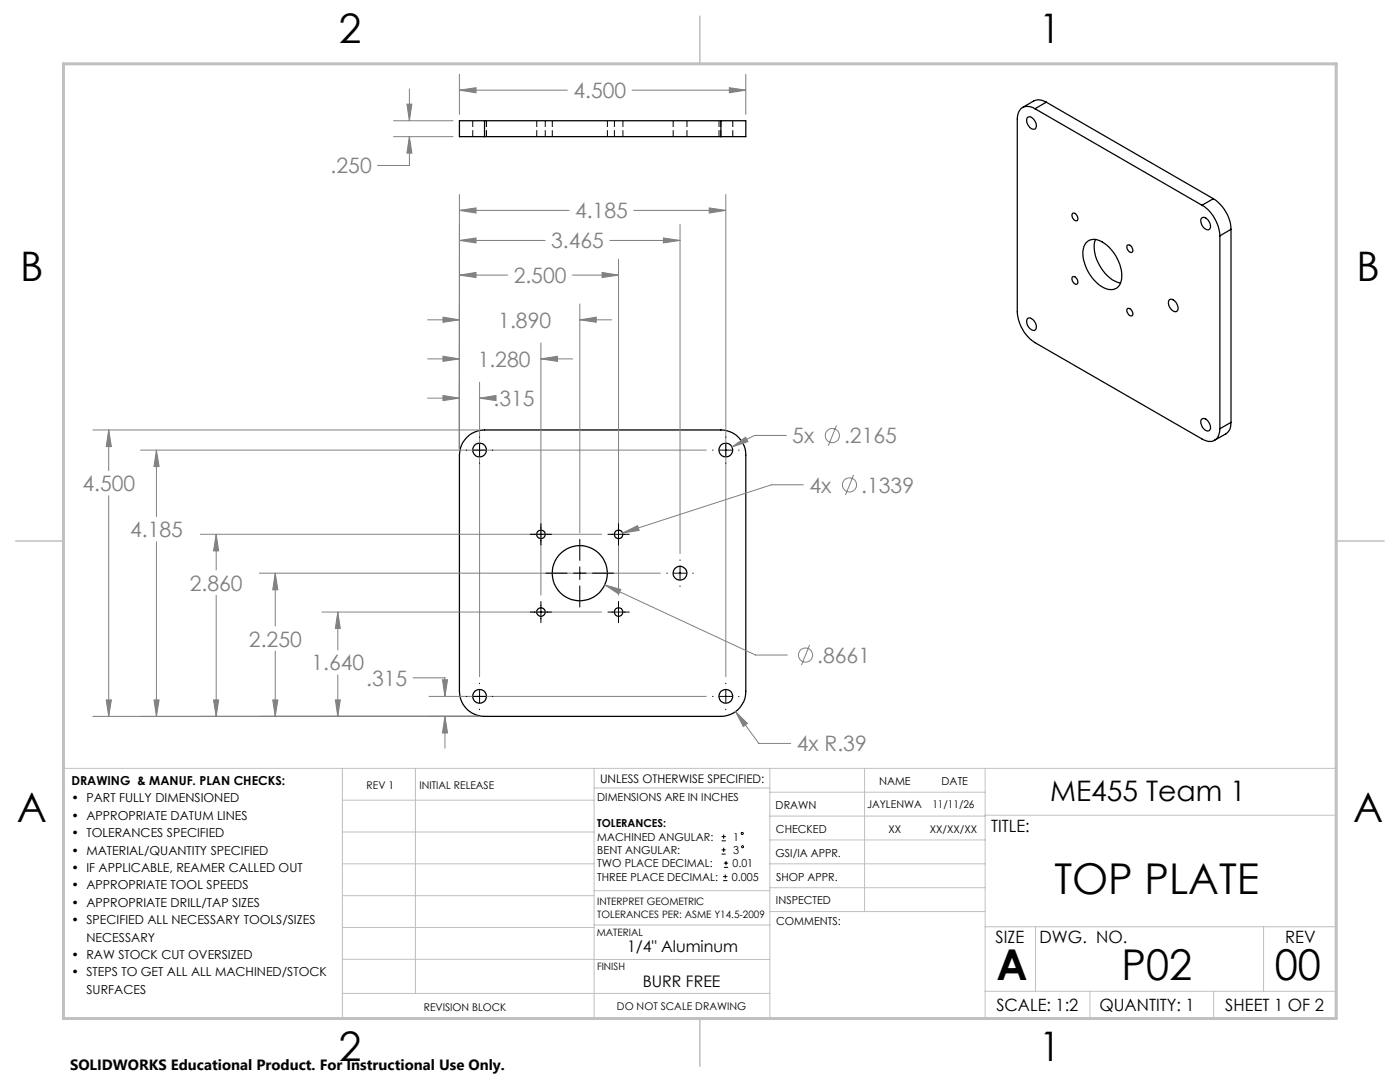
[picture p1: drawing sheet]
<svg xmlns="http://www.w3.org/2000/svg" width="279mm" height="216mm" viewBox="0 0 279 216" stroke-linecap="round" stroke-linejoin="round" font-family="sans-serif">
<g fill="none" stroke="#000" stroke-width=".2" stroke-dasharray="1.3 .6" stroke-linecap="butt">
<path d="M94.3 24.1v3.1M96.7 27.2v-3.1M97.1 27.2v-3.1M107.1 24.1v3.1M108.8 27.2v-3.1M110.2 24.1v3.1M121.2 27.2v-3.1M122.6 24.1v3.1M124.3 27.2v-3.1M134.3 24.1v3.1M137.1 27.2v-3.1M143.5 24.1v3.1"/>
<path d="M143.9 24.1v3.1M146.2 27.2v-3.1"/>
</g>
<g fill="none" stroke="#000" stroke-width=".25">
<path d="M96.7 24.1h-5v3.2h5M96.7 24.1v3.2M96.7 24.1h47.2M96.7 27.3h47.2M143.9 24.1h4.9v3.2h-4.9M143.9 24.1v3.2M205 23.5a1.22 1.22 0 0 1 1.7 .9l.1 .6a.7 .7 0 0 1-.5 .8 .7 .7 0 0 1-.8-.4l-.5-.9-.1-.6zM206.6 21.7a2.16 2.16 0 0 0-2.5-.2 2.16 2.16 0 0 0-1.1 2.2v38.5a8 8 0 0 0 3.6 6.2l33.3 19.2a2.1 2.1 0 0 0 3.3-.6l.3-1.5M206.6 21.7l33.3 19.3M208.8 20.4l-.4-.2a2.34 2.34 0 0 0-2.1-.1l-2.2 1.3M208.8 20.4l-2.2 1.3M208.8 20.4l33.3 19.3"/>
<path d="M242.1 39.7a7.8 7.8 0 0 1 3.6 6.1M242.1 39.7l-2.2 1.3M214 55.2a.92 .92 0 0 1 .9 .5 .92 .92 0 0 1 0 1 1.09 1.09 0 0 1-.9-1.5zM214 42.6a.92 .92 0 0 1 1.1 1.3 .51 .51 0 0 1-.5 .1 .51 .51 0 0 1-.4-.4l-.3-.7zM216.7 48.4a2.45 2.45 0 0 1 3.3-.1 8.1 8.1 0 0 1 3.7 7.9 2.22 2.22 0 0 1-3.5 1.2 8.2 8.2 0 0 1-4-7.8zM218.6 47.8a7.5 7.5 0 0 0 2.9 7.7l1 .6 1.1 .4M225 48.9a.89 .89 0 0 1 .9 .5 .89 .89 0 0 1-.1 1 1.04 1.04 0 0 1-.8-1.5zM233.3 59.9a1.18 1.18 0 0 1 1.6 .9l.2 .3a.71 .71 0 0 1-.3 1.1 .71 .71 0 0 1-1-.4l-.5-.9-.1-.6zM239.8 43.5a1.2 1.2 0 0 1 1.6 1l.1 .3a.73 .73 0 0 1-.3 1 .73 .73 0 0 1-1-.4l-.3-.5-.3-.6zM239.9 41a7.8 7.8 0 0 1 3.6 6.1M243.5 47.1v38.4M245.7 45.8l-2.2 1.3"/>
<path d="M245.7 45.8v38.5M205 63.6a1.22 1.22 0 0 1 1.7 1l.1 .3a.73 .73 0 0 1-.3 1 .73 .73 0 0 1-1-.4l-.5-.8-.1-.6zM225 61.6a.89 .89 0 0 1 .9 .4 .89 .89 0 0 1-.1 1 1.08 1.08 0 0 1-.8-1.4zM93.2 87.3a5 5 0 0 1 3.5-1.5h47.2a5 5 0 0 1 4.9 5v47.1a4.9 4.9 0 0 1-4.9 5h-47.2a5 5 0 0 1-5-5v-47.1a5 5 0 0 1 1.5-3.5zM239.8 83.7l.2-.2a1.66 1.66 0 0 1 1.5 2.2 .72 .72 0 0 1-1.3-.1l-.6-1.2zM245.7 84.3l-.1 .5a2.16 2.16 0 0 1-.9 1.8l-2.3 1.2M245.7 84.3l-2.2 1.2"/>
<circle cx="95.7" cy="89.8" r="1.36"/>
<circle cx="144.9" cy="89.8" r="1.36"/>
<circle cx="108" cy="106.6" r=".85"/>
<circle cx="115.7" cy="114.4" r="5.5"/>
<circle cx="123.4" cy="106.6" r=".85"/>
<circle cx="135.7" cy="114.4" r="1.38"/>
<circle cx="95.7" cy="139" r="1.37"/>
<circle cx="108" cy="122.1" r=".84"/>
<circle cx="123.4" cy="122.1" r=".84"/>
<circle cx="144.8" cy="139" r="1.37"/>
</g>
<path d="M81.7 17.7v6.4M78.5 27.3h11.9M78.5 24.1h11.9M81.7 27.3l.5 3.3h-1zM81.7 27.3v5.7h-6.3" fill="none" stroke="#808080" stroke-width=".2"/>
<g fill="none" stroke="#c0c0c0" stroke-width=".2">
<path d="M12.7 153.3h254v49.9h-240M68.3 153.3v49.9M68.3 159.7h50.3M82.9 153.3v44.9M118.6 153.3v49.9M118.6 157.2h35M153.6 153.3v49.9M153.6 158.1h43M172.5 153.3v28.6M196.6 153.3v49.9M68.3 166h50.3M68.3 178.7h50.3"/>
<path d="M68.3 172.4h50.3M118.6 177.7h35M153.6 162.8h43M153.6 177.1h43M153.6 172.4h43M153.6 167.6h43M196.6 162.7h70.1M68.3 198.2h85.3M68.3 191.4l85.3 .1M68.3 185.1h50.3M118.6 184.6h35M153.6 181.9h43"/>
<path d="M196.6 184.9h70.1M196.6 197.8h70.1M206.7 184.9v12.9M217.5 197.8v5.4M242.2 197.8v5.4M252.2 184.9v12.9"/>
</g>
<path d="M139.7 3.2v9.5M3.1 107.9h9.6M266.7 107.9h9.5M139.7 203.2v9.6" fill="none" stroke="#c0c0c0" stroke-width=".3"/>
<path d="M12.7 12.7h254v190.5h-254z" fill="none" stroke="#c0c0c0" stroke-width=".6"/>
<path d="M81.7 27.3l.5 3.3h-1z" fill="#808080"/>
<path d="M81.2 20.8h1l-.5 3.3z" fill="none" stroke="#808080" stroke-width=".2"/>
<path d="M81.2 20.8h1l-.5 3.3z" fill="#808080"/>
<path d="M91.7 18l3.3-.5v1zM91.7 14.8v8M91.7 18h21.5M126.2 18h22.6M148.8 14.8v8" fill="none" stroke="#808080" stroke-width=".2"/>
<path d="M91.7 18l3.3-.5v1z" fill="#808080"/>
<path d="M145.6 17.5l3.2 .5-3.2 .5z" fill="none" stroke="#808080" stroke-width=".2"/>
<path d="M145.6 17.5l3.2 .5-3.2 .5z" fill="#808080"/>
<path d="M18.5 85.8h76.9M21.7 85.8l.5 3.3h-1zM21.7 85.8v8.1M21.7 98.9v44M18.5 142.9h76.9" fill="none" stroke="#808080" stroke-width=".2"/>
<path d="M21.7 85.8l.5 3.3h-1z" fill="#808080"/>
<path d="M21.2 139.7h1l-.5 3.2z" fill="none" stroke="#808080" stroke-width=".2"/>
<path d="M21.2 139.7h1l-.5 3.2z" fill="#808080"/>
<path d="M82.4 135.3h6.4v3.7M85.6 139h55.3M88.3 135.6h1l-.5 3.4zM85.6 142.9h9.8M88.8 142.9v6.4" fill="none" stroke="#808080" stroke-width=".2"/>
<path d="M88.3 135.6h1l-.5 3.4z" fill="#808080"/>
<path d="M88.8 142.9l.5 3.4h-1z" fill="none" stroke="#808080" stroke-width=".2"/>
<path d="M88.8 142.9l.5 3.4h-1z" fill="#808080"/>
<path d="M64.2 122.1h55.9M66.9 139.7h1l-.5 3.2zM67.4 122.1v7.6M67.4 134.7v8.2M64.2 142.9h31.2" fill="none" stroke="#808080" stroke-width=".2"/>
<path d="M66.9 139.7h1l-.5 3.2z" fill="#808080"/>
<path d="M67.4 122.1l.5 3.3h-1z" fill="none" stroke="#808080" stroke-width=".2"/>
<path d="M67.4 122.1l.5 3.3h-1z" fill="#808080"/>
<path d="M51.8 114.4h80M54.9 114.4v10.5M54.4 139.7h1.1l-.6 3.2zM54.9 129.9v13M51.8 142.9h43.6" fill="none" stroke="#808080" stroke-width=".2"/>
<path d="M54.4 139.7h1.1l-.6 3.2z" fill="#808080"/>
<path d="M54.9 114.4l.6 3.3h-1.1z" fill="none" stroke="#808080" stroke-width=".2"/>
<path d="M54.9 114.4l.6 3.3h-1.1z" fill="#808080"/>
<path d="M40 106.6h80.1M43.1 106.6v7.1M43.1 118.8v24.1M42.6 139.7h1l-.5 3.2zM40 142.9h55.4" fill="none" stroke="#808080" stroke-width=".2"/>
<path d="M42.6 139.7h1l-.5 3.2z" fill="#808080"/>
<path d="M43.1 106.6l.5 3.3h-1z" fill="none" stroke="#808080" stroke-width=".2"/>
<path d="M43.1 106.6l.5 3.3h-1z" fill="#808080"/>
<path d="M28 89.8h112.9M31.2 89.8v13.3M31.2 108.1v34.8M30.7 139.7h1l-.5 3.2zM28 142.9h67.4" fill="none" stroke="#808080" stroke-width=".2"/>
<path d="M30.7 139.7h1l-.5 3.2z" fill="#808080"/>
<path d="M31.2 89.8l.5 3.3h-1z" fill="none" stroke="#808080" stroke-width=".2"/>
<path d="M31.2 89.8l.5 3.3h-1z" fill="#808080"/>
<path d="M85.3 79.4h6.4M88.4 78.9l3.3 .5-3.3 .5zM91.7 76.3v13.2M95.7 76.3v58.7M95.7 79.4h1.6" fill="none" stroke="#808080" stroke-width=".2"/>
<path d="M88.4 78.9l3.3 .5-3.3 .5z" fill="#808080"/>
<path d="M95.7 79.4l3.3-.5v1z" fill="none" stroke="#808080" stroke-width=".2"/>
<path d="M95.7 79.4l3.3-.5v1z" fill="#808080"/>
<path d="M85.3 71.6h6.4M88.4 71.1l3.3 .5-3.3 .5zM91.7 68.4v21.1M107.9 68.4v50.3M107.9 71.6h6.4" fill="none" stroke="#808080" stroke-width=".2"/>
<path d="M88.4 71.1l3.3 .5-3.3 .5z" fill="#808080"/>
<path d="M107.9 71.6l3.4-.5v1z" fill="none" stroke="#808080" stroke-width=".2"/>
<path d="M107.9 71.6l3.4-.5v1z" fill="#808080"/>
<path d="M85.3 63.8h6.4M88.4 63.3l3.3 .5-3.3 .5zM91.7 60.6v28.9M115.7 60.6v45.7M115.7 63.8h6.4" fill="none" stroke="#808080" stroke-width=".2"/>
<path d="M88.4 63.3l3.3 .5-3.3 .5z" fill="#808080"/>
<path d="M115.7 63.8l3.3-.5v1z" fill="none" stroke="#808080" stroke-width=".2"/>
<path d="M115.7 63.8l3.3-.5v1z" fill="#808080"/>
<path d="M91.7 54.9l3.3-.5v1zM91.7 51.7v37.8M91.7 54.9h9.6M114.2 54.9h9.2M123.4 51.7v67" fill="none" stroke="#808080" stroke-width=".2"/>
<path d="M91.7 54.9l3.3-.5v1z" fill="#808080"/>
<path d="M120.2 54.4l3.2 .5-3.2 .5z" fill="none" stroke="#808080" stroke-width=".2"/>
<path d="M120.2 54.4l3.2 .5-3.2 .5z" fill="#808080"/>
<path d="M91.7 48l3.3-.5v1zM91.7 44.8v44.7M91.7 48h17.1M121.7 48h14M135.7 44.8v65.7" fill="none" stroke="#808080" stroke-width=".2"/>
<path d="M91.7 48l3.3-.5v1z" fill="#808080"/>
<path d="M132.4 47.5l3.3 .5-3.3 .5z" fill="none" stroke="#808080" stroke-width=".2"/>
<path d="M132.4 47.5l3.3 .5-3.3 .5z" fill="#808080"/>
<path d="M91.7 38.8v50.7M144.9 38.8v96.2M91.7 42l3.3-.5v1zM91.7 42h21.9M126.5 42h18.4" fill="none" stroke="#808080" stroke-width=".2"/>
<path d="M91.7 42l3.3-.5v1z" fill="#808080"/>
<path d="M141.5 41.5l3.4 .5-3.4 .5z" fill="none" stroke="#808080" stroke-width=".2"/>
<path d="M141.5 41.5l3.4 .5-3.4 .5z" fill="#808080"/>
<path d="M146.8 142l2.4 2.4-.9 .6zM146.8 142l4.6 6.3h6.4" fill="none" stroke="#808080" stroke-width=".2"/>
<path d="M146.8 142l2.4 2.4-.9 .6z" fill="#808080"/>
<g fill="none" stroke="#808080" stroke-width=".2">
<path d="M146.1 89.2l2.7-2 .5 .9zM156.9 86.9h-6.3l-4.5 2.3M166.9 84.9l-1.6 4"/>
<circle cx="166.1" cy="86.9" r="1.42"/>
</g>
<path d="M146.1 89.2l2.7-2 .5 .9z" fill="#808080"/>
<g fill="none" stroke="#808080" stroke-width=".2">
<path d="M120.7 116.7l3.2 .9-.4 .9zM120.7 116.7l30.1 14h6.3M161.6 128.7l-1.7 4"/>
<circle cx="160.8" cy="130.7" r="1.41"/>
</g>
<path d="M120.7 116.7l3.2 .9-.4 .9z" fill="#808080"/>
<g fill="none" stroke="#808080" stroke-width=".2">
<path d="M160.3 96.7h-6.3l-29.8 9.7M170.4 94.8l-1.7 4M124.2 106.4l3-1.5 .4 .9z"/>
<circle cx="169.5" cy="96.8" r="1.42"/>
</g>
<path d="M124.2 106.4l3-1.5 .4 .9z" fill="#808080"/>
<g fill="none" stroke="#000" stroke-width=".2">
<path d="M93.1 89.8h.1M94.4 89.8h2.6M95.7 87.2v.1M95.7 88.5v2.6M95.7 92.4v.1M98.2 89.8h.2M142.2 89.8h.1M143.6 89.8h2.5M144.9 87.2v.1M144.9 88.5v2.6M144.9 92.4v.1M147.4 89.8h.1"/>
<path d="M105.8 106.6h4.3M107.9 104.5v4.3M108.9 114.4h4.3M114.4 114.4h2.6M115.7 107.6v4.2M115.7 113.1v2.5M115.7 116.9v4.2M118.3 114.4h4.2M121.3 106.6h4.3M123.4 104.5v4.3M133.1 114.4h.1M134.4 114.4h2.6"/>
<path d="M135.7 111.7v.1M135.7 113.1v2.5M135.7 116.9v.1M138.3 114.4h.1M93.1 139h.1M94.4 139h2.6M95.7 136.3v.1M95.7 137.7v2.5M98.2 139h.2M105.8 122.1h4.3M107.9 120v4.2M121.3 122.1h4.3"/>
<path d="M123.4 120v4.2M142.2 139h.1M143.6 139h2.5M144.9 136.3v.1M144.9 137.7v2.5M147.4 139h.1M95.7 141.5v.1M144.9 141.5v.1M144 167.8h.9M144 166.9h.9M144 170.4h.8M144 169.6h.8"/>
<path d="M144.3 175.7h.9M144.3 174.9h.9M144.4 166.5v.9M144.4 169.2v.8M144.5 173.1h.8M144.5 172.2h.8M144.7 174.5v.8M144.9 171.8v.8"/>
<circle cx="148.1" cy="166.3" r=".21"/>
<circle cx="148.2" cy="169" r=".21"/>
</g>
<g font-size="8.5">
<text x="210.4" y="178.4">TOP PLATE</text>
<text x="198.9" y="195.5">A</text>
<text x="223.8" y="195.5">P02</text>
<text x="254.4" y="195.5">00</text>
</g>
<g font-size="8.1">
<text x="67.6" y="8.5">2</text>
<text x="207.3" y="8.5">1</text>
<text x="4" y="56.1">B</text>
<text x="270.7" y="56.1">B</text>
<text x="3.3" y="164.1">A</text>
<text x="270" y="164.1">A</text>
<text x="67.6" y="211.7">2</text>
<text x="207.3" y="211.7">1</text>
</g>
<text font-size="5.6" x="209.6" y="159.9">ME455 Team 1</text>
<g font-size="4.2" fill="#808080">
<text x="114.4" y="19.6">4.500</text>
<text x="66" y="34.6">.250</text>
<text x="114.8" y="43.6">4.185</text>
<text x="110" y="49.6">3.465</text>
<text x="102.5" y="56.5">2.500</text>
<text x="99.4" y="65.4">1.890</text>
<text x="95.3" y="73.2">1.280</text>
<text x="98.5" y="81">.315</text>
<text x="158.1" y="88.5">5x</text>
<text x="168.5" y="88.5">.2165</text>
<text x="16.4" y="98">4.500</text>
<text x="161.5" y="98.3">4x</text>
<text x="171.9" y="98.3">.1339</text>
<text x="26" y="107.2">4.185</text>
<text x="37.9" y="117.8">2.860</text>
<text x="49.7" y="129">2.250</text>
<text x="62.2" y="133.8">1.640</text>
<text x="73.1" y="136.8">.315</text>
<text x="163.1" y="132.2">.8661</text>
<text x="159" y="149.9">4x R.39</text>
</g>
<g font-size="3.4">
<text x="197.8" y="166">TITLE:</text>
<text x="198.7" y="188.1">SIZE</text>
<text x="207.5" y="188.1">DWG. NO.</text>
<text x="256.5" y="188.2">REV</text>
<text x="198.8" y="201.7">SCALE: 1:2</text>
<text x="219.4" y="201.7">QUANTITY: 1</text>
<text x="244.5" y="201.7">SHEET 1 OF 2</text>
</g>
<g font-size="3.2">
<text x="125.2" y="189.9">1/4&quot; Aluminum</text>
<text x="128.3" y="197">BURR FREE</text>
</g>
<text font-size="3" x="14" y="213.5">SOLIDWORKS Educational Product. For Instructional Use Only.</text>
<g font-size="2.5">
<text x="14.2" y="156.7">DRAWING &amp; MANUF. PLAN CHECKS:</text>
<text x="14.2" y="160.1">• PART FULLY DIMENSIONED</text>
<text x="14.2" y="163.6">• APPROPRIATE DATUM LINES</text>
<text x="14.2" y="167.1">• TOLERANCES SPECIFIED</text>
<text x="14.2" y="170.5">• MATERIAL/QUANTITY SPECIFIED</text>
<text x="14.2" y="174">• IF APPLICABLE, REAMER CALLED OUT</text>
<text x="14.2" y="177.5">• APPROPRIATE TOOL SPEEDS</text>
<text x="14.2" y="180.9">• APPROPRIATE DRILL/TAP SIZES</text>
<text x="14.2" y="184.4">• SPECIFIED ALL NECESSARY TOOLS/SIZES</text>
<text x="14.2" y="191.4">• RAW STOCK CUT OVERSIZED</text>
<text x="17.2" y="187.9">NECESSARY</text>
<text x="14.2" y="194.8">• STEPS TO GET ALL ALL MACHINED/STOCK</text>
<text x="17.2" y="198.3">SURFACES</text>
</g>
<text font-size="2.4" x="119.8" y="156.2">UNLESS OTHERWISE SPECIFIED:</text>
<g font-size="2.2">
<text x="119.2" y="159.8">DIMENSIONS ARE IN INCHES</text>
<text x="154.8" y="161.4">DRAWN</text>
<text x="175.4" y="156.6">NAME</text>
<text x="187.9" y="156.7">DATE</text>
<text x="119.2" y="165.1">TOLERANCES:</text>
<text x="119.2" y="167.8">MACHINED ANGULAR:</text>
<text x="146.3" y="167.8">1</text>
<text x="154.9" y="166.3">CHECKED</text>
<text x="119.2" y="173.1">TWO PLACE DECIMAL:</text>
<text x="119.2" y="170.4">BENT ANGULAR:</text>
<text x="146.2" y="173.1">0.01</text>
<text x="146.4" y="170.4">3</text>
<text x="154.8" y="170.9">GSI/IA APPR.</text>
<text x="119.2" y="175.7">THREE PLACE DECIMAL:</text>
<text x="146.1" y="175.7">0.005</text>
<text x="154.9" y="175.7">SHOP APPR.</text>
<text x="154.9" y="180.4">INSPECTED</text>
<text x="154.9" y="184.6">COMMENTS:</text>
</g>
<g font-size="2.1">
<text x="73.2" y="157.4">REV 1</text>
<text x="83.7" y="157.4">INITIAL RELEASE</text>
<text x="173.1" y="161.2">JAYLENWA</text>
<text x="186.1" y="161.2">11/11/26</text>
<text x="177.3" y="166.1">XX</text>
<text x="185.6" y="166.1">XX/XX/XX</text>
<text x="84.6" y="201.7">REVISION BLOCK</text>
<text x="123.1" y="201.6">DO NOT SCALE DRAWING</text>
</g>
<g font-size="2">
<text x="119.2" y="180.6">INTERPRET GEOMETRIC</text>
<text x="119.2" y="183.1">TOLERANCES PER: ASME Y14.5-2009</text>
<text x="119.1" y="186.7">MATERIAL</text>
<text x="119.1" y="193.5">FINISH</text>
</g>
</svg>
